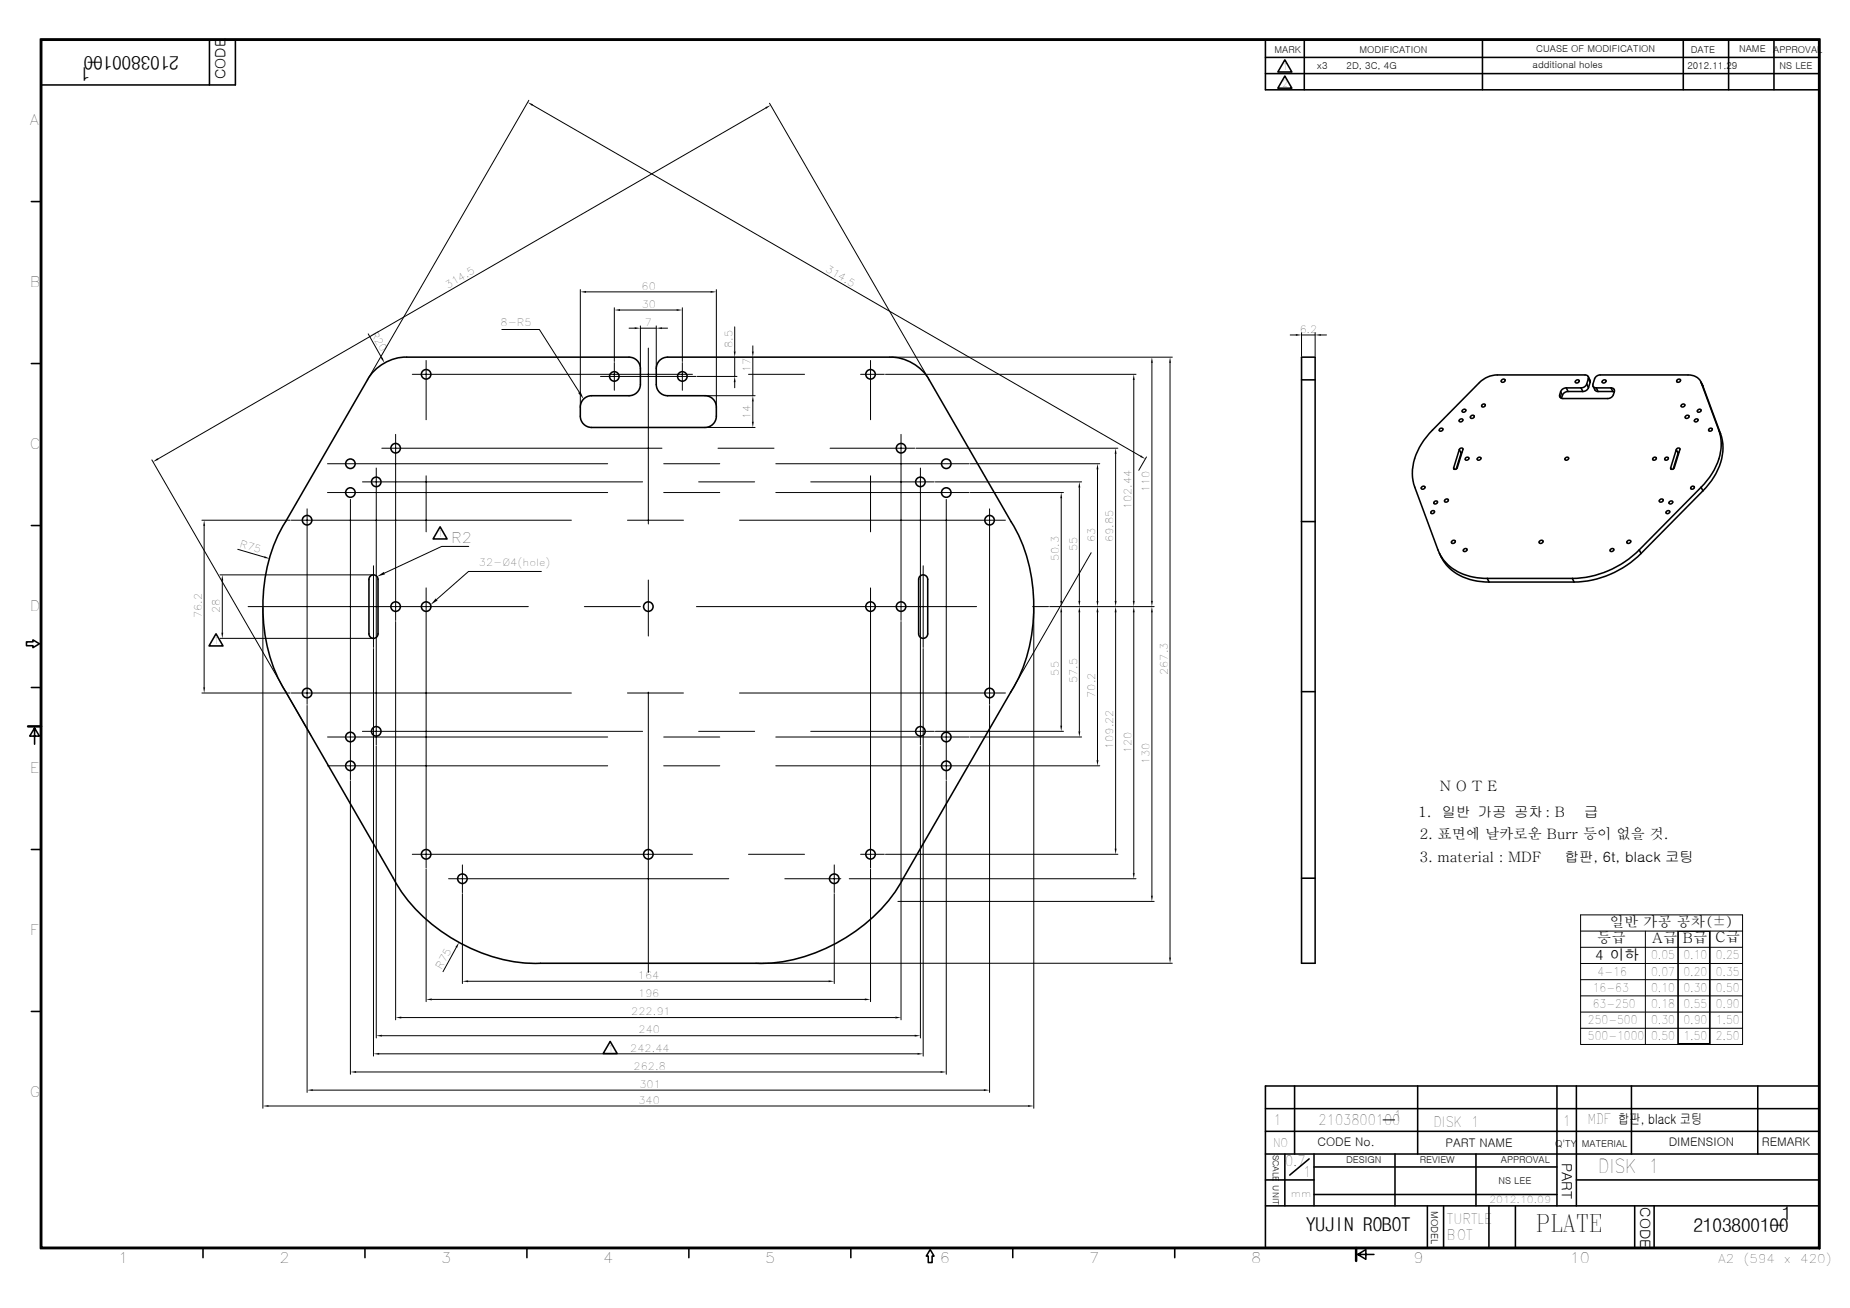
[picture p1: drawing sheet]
<svg xmlns="http://www.w3.org/2000/svg" width="297mm" height="210mm" viewBox="0 0 297 210" stroke-linecap="round" stroke-linejoin="round" font-family="sans-serif">
<path d="M4.5 116.6h2.1M217.7 200.3v2.1" fill="none" stroke="#000" stroke-width=".4"/>
<g fill="none" stroke="#000" stroke-width=".25">
<path d="M6.5 6.3h285.7v194.1h-285.7zM6.6 6.4h285.5v193.9h-285.5zM6.7 6.5h285.3v193.7h-285.3zM33.6 6.4v7.2M37.8 6.4v7.2h-31.2M203.2 9.2h88.9M203.2 11.8h88.9M203.2 6.4v8h88.9M206.3 9.6l1.1 2h-2.2zM206.3 12.2l1.1 2h-2.2zM209.4 6.4v8M238 6.4v8"/>
<path d="M270.3 6.4v8M277.5 6.4v8M284.8 6.4v8M5 32.4h1.6M5 58.4h1.6M60 59.6a7.4 7.4 0 0 1 5.3-2.3h35.7a1.82 1.82 0 0 1 1.8 1.9v2.5a1.82 1.82 0 0 1-1.8 1.8h-6a1.82 1.82 0 0 0-1.8 1.8 2.95 2.95 0 0 0 .5 2.8l.8 .5h.5h18.2a1.82 1.82 0 0 0 1.8-1.8 2.95 2.95 0 0 0-.5-2.7l-.8-.5-.5-.1h-6a1.82 1.82 0 0 1-1.8-1.8v-2.5a1.82 1.82 0 0 1 1.8-1.9h35.7a7.3 7.3 0 0 1 6.3 3.7l13.1 22.7a27.4 27.4 0 0 1 2.7 21.4 21.9 21.9 0 0 1-2.7 5.9l-17.3 30a27.4 27.4 0 0 1-17.1 12.9 21.9 21.9 0 0 1-6.5 .7h-34.6a27.4 27.4 0 0 1-19.8-8.3 21.9 21.9 0 0 1-3.8-5.3l-17.3-30a27.4 27.4 0 0 1-2.7-21.3 21.9 21.9 0 0 1 2.7-6l13.1-22.7zM209 57.3h2.2v97.3h-2.2zM209 61h2.2M228.2 78.4a.28 .28 0 0 0 .4 .1 .28 .28 0 0 0 0-.4h-.3l-.1 .3M231.2 68.8a.27 .27 0 0 1 .4-.1 .27 .27 0 0 1 .1 .4 .27 .27 0 0 1-.4 .1l-.2-.1zM234.3 72.2l-.9 2.9 .1 .2M234.3 72.2l.3 .6"/>
<path d="M234.3 72.2a.29 .29 0 0 1 .3-.3 .29 .29 0 0 1 .3 .3l-.9 2.9a.29 .29 0 0 1-.3 .3 .29 .29 0 0 1-.3-.3M234.4 67.3a.27 .27 0 0 1 .4 0 .27 .27 0 0 1 .1 .3 .27 .27 0 0 1-.4 .1l-.2-.1zM234.6 72.8l-.8 2.5M234.8 72.6l-.2 .2M234.9 65.8a.27 .27 0 0 1 .3-.1 .27 .27 0 0 1 .1 .4 .27 .27 0 0 1-.3 .1l-.2-.2zM235.4 73.5a.27 .27 0 0 1 .3-.1 .27 .27 0 0 1 .1 .4 .27 .27 0 0 1-.3 .1l-.2-.2zM236.2 66.8a.29 .29 0 0 1 .4-.1 .29 .29 0 0 1 .1 .4 .29 .29 0 0 1-.4 .1l-.2-.2zM237.3 73.5a.27 .27 0 0 1 .4-.1 .27 .27 0 0 1 .1 .4 .27 .27 0 0 1-.4 .1l-.2-.2zM238 65a.27 .27 0 0 1 .4-.1 .27 .27 0 0 1 .1 .3 .27 .27 0 0 1-.4 .1l-.2-.1zM241.2 61a.29 .29 0 0 1 .3-.1 .29 .29 0 0 1 .1 .4 .29 .29 0 0 1-.3 .1l-.3-.2zM250.4 63.4l.3 .5 .2-.4M250.6 62.9l-.2 .5"/>
<path d="M250.6 62.9l.3 .6M251.4 73.5a.27 .27 0 0 1 .3-.1 .27 .27 0 0 1 .1 .4 .27 .27 0 0 1-.3 .1l-.2-.2zM251.5 62.3l.3 .6M251.5 62.3l-.6 .1-.3 .5M251.5 62.3h2.4M251.8 62.9h2.3M251.8 62.9l-.6 .1-.3 .5M253 61.1a.29 .29 0 0 1 .4-.1 .29 .29 0 0 1 .1 .4 .29 .29 0 0 1-.3 .1l-.3-.2zM253.9 62.3l.2 .6M254.8 61.7l.2 .5M254.8 61.7l-.4 .4-.5 .2M255 60.5v.3"/>
<path d="M255 60.5l-.2-.2-.3-.1h-14.1a4.2 4.2 0 0 0-2.9 1.2l-7.5 7.7a9.4 9.4 0 0 0-3.1 8.3l4.2 11.4M255 60.5l.3 .6v.3M255 60.8l-.2 .9M255 60.8l.3 .6M255 62.2l-.3 .5-.6 .2M255.3 61.4l-.3 .8M255.8 62l.4 .7 .4 .2M255.8 62l.2 .2 .3 .1M256.3 62.3l.3 .6M256.3 62.3h2.4M256.6 62.9h2.4M258.7 62.3a.47 .47 0 0 1 .5 .6"/>
<path d="M258.7 62.3l.3 .6M259 62.9h.2M259.2 62.9h.1M259.2 62.9a1.1 1.1 0 0 1-1.1 1.1h-7.1a.47 .47 0 0 1-.6-.6M265.5 73.5a.27 .27 0 0 1 .3-.1 .27 .27 0 0 1 .1 .4 .27 .27 0 0 1-.3 .1l-.2-.2zM267.4 73.5a.27 .27 0 0 1 .4-.1 .27 .27 0 0 1 .1 .4 .27 .27 0 0 1-.4 .1l-.2-.2zM268.2 75.1l.2 .2M269.2 72.2a.29 .29 0 0 1 .2-.3 .29 .29 0 0 1 .3 .3l-.9 2.9a.29 .29 0 0 1-.3 .3 .29 .29 0 0 1-.3-.3M269.3 61a.29 .29 0 0 1 .4-.1 .29 .29 0 0 1 .1 .4 .29 .29 0 0 1-.4 .1l-.2-.2zM269.4 72.8l-.2-.6-1 2.9M269.4 72.8l-.7 2.5M269.6 72.6l-.2 .2"/>
<path d="M270 65a.27 .27 0 0 1 .4-.1 .27 .27 0 0 1 .1 .3 .27 .27 0 0 1-.4 .1l-.2-.1zM270.7 66.8a.29 .29 0 0 1 .4-.1 .29 .29 0 0 1 .1 .4 .29 .29 0 0 1-.4 .1l-.2-.2zM272.2 67.3a.27 .27 0 0 1 .3 0 .27 .27 0 0 1 .1 .3 .27 .27 0 0 1-.3 .1l-.2-.1zM272.6 65.8a.27 .27 0 0 1 .4-.1 .27 .27 0 0 1 .1 .4 .27 .27 0 0 1-.4 .1l-.2-.2zM273.1 78.2l-9.9 10.1M273.1 78.2l.3 .6M273.1 61.4l2.9 7.7M273.1 61.4a2.09 2.09 0 0 0-2.1-1.2h-14.1l-.5 .2a1.6 1.6 0 0 0-.6 1.3v.3M273.1 61.4l.3 .6M273.4 61.8v.2M273.4 78.8l-9.9 10.1M273.4 62l2.9 7.6"/>
<path d="M276 69.1l.3 .5M276 69.1a8.1 8.1 0 0 1-1.6 7.7l-1.3 1.4M276.3 69.6a8.1 8.1 0 0 1-1.7 7.8l-1.2 1.4M5 84.4h1.6M59.5 92.5a.73 .73 0 0 1 .7-.2 .73 .73 0 0 1 .5 .7v8.8a.73 .73 0 0 1-.7 .7 .73 .73 0 0 1-.8-.7v-8.8zM70.7 84.6l1.1 1.9h-2.3zM147.7 92.5a.73 .73 0 0 1 .8-.2 .73 .73 0 0 1 .5 .7v8.8a.73 .73 0 0 1-.8 .7 .73 .73 0 0 1-.7-.7v-8.8zM209 83.7h2.2M229.8 82.1a.27 .27 0 0 1 .4-.1 .27 .27 0 0 1 .1 .3 .27 .27 0 0 1-.4 .2l-.2-.2zM230.3 80.5a.27 .27 0 0 1 .4-.1 .27 .27 0 0 1 .1 .4 .27 .27 0 0 1-.4 .1l-.2-.1zM231.1 88.8a7.6 7.6 0 0 0 7 4.6h1M231.1 88.8a7.7 7.7 0 0 0 6.8 4l.9 .1"/>
<path d="M232 80.2a.29 .29 0 0 1 .4-.1 .29 .29 0 0 1 .1 .4 .29 .29 0 0 1-.3 .1l-.3-.1zM233.2 86.8a.29 .29 0 0 1 .3-.1 .29 .29 0 0 1 .2 .4 .29 .29 0 0 1-.4 .1l-.2-.1zM235.1 88.2a.27 .27 0 0 1 .3-.1 .27 .27 0 0 1 .1 .3 .27 .27 0 0 1-.3 .1l-.2-.1zM238.8 92.9l.3 .5M238.8 92.9h13.7M239.1 93.4h13.6M247.2 86.8a.29 .29 0 0 1 .4-.1 .29 .29 0 0 1 .1 .4 .29 .29 0 0 1-.3 .1l-.3-.1zM252.5 92.9l.2 .5M258.6 88.2a.27 .27 0 0 1 .4-.1 .27 .27 0 0 1 .1 .3 .27 .27 0 0 1-.4 .1l-.2-.1zM261.3 86.8a.29 .29 0 0 1 .4-.1 .29 .29 0 0 1 .1 .4 .29 .29 0 0 1-.4 .1l-.2-.1zM263.2 88.3l.3 .6M263.2 88.3a15.6 15.6 0 0 1-10.7 4.6"/>
<path d="M263.5 88.9a15.6 15.6 0 0 1-10.8 4.5M266.5 80.2a.29 .29 0 0 1 .4-.1 .29 .29 0 0 1 .1 .4 .29 .29 0 0 1-.4 .1l-.2-.1zM267.6 82.1a.27 .27 0 0 1 .4-.1 .27 .27 0 0 1 .1 .3 .27 .27 0 0 1-.4 .2l-.2-.2zM268.1 80.5a.27 .27 0 0 1 .4-.1 .27 .27 0 0 1 .1 .4 .27 .27 0 0 1-.4 .1l-.2-.1zM4.3 103h1v-.3l1 .6-1 .7v-.3h-1zM5 110.4h1.6M5.6 116.9l.7 1.3h-1.5l.8-1.3v2.6M34.7 101.7l1.1 2h-2.2zM209 111h2.2M5 136.4h1.6M209 141h2.2M5 162.4h1.6"/>
<path d="M98 167.2l1.1 1.9h-2.3zM203.2 178h88.9M207.9 174.3v11M227.6 174.3v11M250 174.3v19.3M253.1 174.3v19.3M261.9 174.3v11M282.2 174.3v11M292.1 174.3h-88.9v26M203.2 189.4h7.8M203.2 185.3h88.9M203.2 181.6h88.9"/>
<path d="M203.2 193.6h88.9M206.3 185.3v8.3M210.2 186l-3.1 2.6M211 185.3v8.3M211 187.3h39M211 191.8h39M224 185.3v8.3M229.2 193.6v6.7M231.8 193.6v6.7M237 185.3v8.3M239.1 193.6v6.7M243.3 193.6v6.7"/>
<path d="M253.1 189.4h39M262.5 193.6v6.7M265.6 193.6v6.7M32.6 200.3v1.6M58.6 200.3v1.6M84.6 200.3v1.6M110.6 200.3v1.6M136.6 200.3v1.6M149.4 200.6l.6 1h-.3v1.1h-.7v-1.1h-.3zM162.6 200.3v1.6M188.6 200.3v1.6M218 201.4l1.3 .8v-1.6l-1.3 .8h2.6"/>
<path d="M292 200.2h.1M292.1 200.3h.1"/>
<circle cx="56.3" cy="79.1" r=".76"/>
<circle cx="56.3" cy="74.4" r=".76"/>
<circle cx="60.4" cy="77.4" r=".76"/>
<circle cx="63.5" cy="72" r=".76"/>
<circle cx="68.4" cy="60.1" r=".76"/>
<circle cx="98.6" cy="60.4" r=".76"/>
<circle cx="109.6" cy="60.4" r=".76"/>
<circle cx="139.8" cy="60.1" r=".76"/>
<circle cx="144.7" cy="72" r=".76"/>
<circle cx="147.8" cy="77.4" r=".76"/>
<circle cx="151.9" cy="79.1" r=".76"/>
<circle cx="151.9" cy="74.4" r=".76"/>
<circle cx="257.6" cy="61.2" r=".3"/>
<circle cx="271.8" cy="78.3" r=".28"/>
<circle cx="274.7" cy="69" r=".28"/>
<circle cx="49.3" cy="83.5" r=".76"/>
<circle cx="63.5" cy="97.4" r=".76"/>
<circle cx="68.4" cy="97.4" r=".76"/>
<circle cx="104.1" cy="97.4" r=".76"/>
<circle cx="139.8" cy="97.4" r=".76"/>
<circle cx="144.7" cy="97.4" r=".76"/>
<circle cx="158.9" cy="83.5" r=".76"/>
<circle cx="49.3" cy="111.3" r=".76"/>
<circle cx="56.3" cy="118.3" r=".76"/>
<circle cx="60.4" cy="117.4" r=".76"/>
<circle cx="147.8" cy="117.4" r=".76"/>
<circle cx="151.9" cy="118.3" r=".76"/>
<circle cx="158.9" cy="111.3" r=".76"/>
<circle cx="56.3" cy="122.9" r=".76"/>
<circle cx="68.4" cy="137.1" r=".76"/>
<circle cx="104.1" cy="137.1" r=".76"/>
<circle cx="139.8" cy="137.1" r=".76"/>
<circle cx="151.9" cy="122.9" r=".76"/>
<circle cx="74.2" cy="141.1" r=".76"/>
<circle cx="133.9" cy="141.1" r=".76"/>
</g>
<g fill="none" stroke="#000" stroke-width=".16">
<path d="M14.1 10h2M84.9 16.1l-25.8 44.7M85.5 16.9l97.6 56.3M122.9 17.3l-97.5 56.4M123.6 16.6l25.5 44.2M59.1 53.6l2.2 3.9M80.6 52.9h6l6.4 10.1M93.2 46.5v18.7M94.1 46.9h20M98.6 49.4v8.6M99.5 49.8h9.1M101 52.7h.9"/>
<path d="M102.8 52.3v6.7M102.8 52.7h2.6M105.4 52.3v6.7M106.3 52.7h.9M109.6 49.4v8.6M115 46.5v18.7M118 52.5v3.9M118 57.3v3.1M120.9 55.5v.9M120.9 57.3v6.2M143.1 57.3h45.1M185 58.2v38.3"/>
<path d="M187.9 58.2v95.5M207.2 53.8h.9M209 53.4v3.8M209 53.8h2.2M211.2 53.4v3.8M212.1 53.8h.9M24.4 73.8l25.5 44.3M112 60.4h6.3M113.4 63.5h7.8M113.4 68.6h7.8M118 61.3v1M120.9 64.4v3.3"/>
<path d="M142.2 60.1h40.2M147.1 72h32.4M150.2 77.4h23.5M155.8 79.1h15M155.8 74.4h20.8M170.4 80v16.5M173.3 78.3v18.2M176.2 75.4v21.1M179.1 72.9v23.6M182 61v35.5M184.1 73.4l-1.3 2.1M32.4 83.5h14.2"/>
<path d="M32.8 84.4v25.9M35.3 92.3h24.5M35.7 93.2v8.4M38.2 88.2l4.2 1.2M42.2 97.6v80.3M63.5 99.8v63.9M75.3 87.7h-4.4l-9.2 4.3M86.9 91.7h-11.7l-5.1 4.5M144.7 99.8v63.9M166 97.6v80.3M168.5 97.4h16.8M170.4 98.3v18.2"/>
<path d="M173.3 98.3v19.1M175.2 88.7l-13 22.5M176.2 98.3v23.7M179.1 98.3v37.9M182 98.3v41.9M185 98.3v45.5M32.4 111.3h14.2M35.3 102.5h24.5M49.3 113.3v62.1M60 104.1v65.4M60.4 119.8v46.8M147.8 119.8v46.8"/>
<path d="M148.2 104.1v65.4M158.9 113.3v62.1M170.8 117.4h-20.6M173.7 118.3h-17.9M56.3 125.3v47.2M68.4 139.5v21.3M139.8 139.5v21.3M142.2 137.1h37.3M151.9 125.3v47.2M176.6 122.9h-20.8M73.3 152.1l-2.2 3.9M74.2 143.5v14.4"/>
<path d="M75.2 157.5h57.8M133.9 143.5v14.4M182.4 141.1h-46M185.3 144.7h-41.1M188.2 154.6h-66.6M253.8 149.5h26M253.8 146.9h26v20.8h-26zM253.8 159.9h26M253.8 157.3h26M253.8 154.7h26M253.8 152.1h26M264.2 149.5v18.2"/>
<path d="M269.4 149.5v18.2M269.5 149.5h5v18h-5zM274.6 149.5v18.2M43.1 177.6h122M50.2 175h107.8M57.2 172.1h93.8M60.9 169.2h86.4M61.3 166.3h85.6M64.4 163.4h79.4M69.3 160.4h69.6M222.1 179.8h1.8M253.8 165.1h26"/>
<path d="M253.8 162.5h26M284.4 196.7h2"/>
</g>
<g fill="#000">
<path d="M84.7 16.4l.9 .3-.2 .3zM122.9 17.2l.8-.3-.7 .6zM61.2 57.6l.2-.2 .3 .9zM93.2 46.9l.9-.2v.3zM98.6 49.8l.9-.2v.3zM101.9 52.5l.9 .2-.9 .1zM105.4 52.7l.9-.2v.3zM108.6 49.6l1 .2-1 .1zM114.1 46.7l.9 .2-.9 .1zM117.8 56.4h.3l-.1 .9zM120.7 56.4h.3l-.1 .9zM185 57.3l.1 .9h-.3z"/>
<path d="M187.9 57.3l.1 .9h-.3zM208.1 53.6l.9 .2-.9 .1zM211.2 53.8l.9-.2v.3zM24.6 74.1l.7-.5 .1 .2zM92.8 63.1l.4-.3 .5 1.3zM118 60.4l.1 .9h-.3zM120.9 63.5l.1 .9h-.3zM120.7 67.7h.3l-.1 .9zM170.4 79.1l.1 .9h-.3zM173.3 77.4l.2 .9h-.3zM176.2 74.4l.2 1h-.3zM179.1 72l.2 .9h-.3z"/>
<path d="M182 60.1l.2 .9h-.3zM183.2 73.1l.7 .6-.9-.3zM32.8 83.5l.1 .9h-.3zM35.7 92.3l.1 .9h-.3zM42.5 89.3l.8 .4-.9-.1zM60.5 92.6l1.1-.8 .2 .4zM70 96.1l.2 .3-1.1 .7zM170.4 97.4l.1 .9h-.3zM170.2 96.5h.3l-.1 .9zM173.3 97.4l.2 .9h-.3zM173.2 96.5h.3l-.2 .9zM176.1 96.5h.3l-.2 .9z"/>
<path d="M176.2 97.4l.2 .9h-.3zM179 96.5h.3l-.2 .9zM179.1 97.4l.2 .9h-.3zM182 97.4l.2 .9h-.3zM181.9 96.5h.3l-.2 .9zM184.8 96.5h.3l-.1 .9zM185 97.4l.1 .9h-.3zM32.6 110.3h.3l-.1 1zM35.5 101.6h.3l-.1 .9zM170.2 116.5h.3l-.1 .9zM173.2 117.4h.3l-.2 .9zM176.1 122h.3l-.2 .9z"/>
<path d="M179 136.2h.3l-.2 .9zM73.7 151.3l-.3 .9-.3-.2zM74.2 157.5l1-.1v.3zM133 157.4l.9 .1-.9 .2zM181.9 140.2h.3l-.2 .9zM184.8 143.8h.3l-.1 .9zM187.7 153.7h.3l-.1 .9zM42.2 177.6l.9-.2v.3zM49.3 175l.9-.1v.3zM56.3 172.1l.9-.2v.3zM60 169.2l.9-.2v.3zM60.4 166.3l.9-.2v.3z"/>
<path d="M63.5 163.4l.9-.2v.3zM68.4 160.4l.9-.1v.3zM138.9 160.3l.9 .1-.9 .2zM143.8 163.2l.9 .2-.9 .1zM146.9 166.1l.9 .2-.9 .1zM147.3 169l.9 .2-.9 .1zM151 171.9l.9 .2-.9 .1zM158 174.9l.9 .1-.9 .2zM165.1 177.4l.9 .2-.9 .1z"/>
</g>
<g fill="none" stroke="#000" stroke-width=".16" stroke-dasharray="45 9 9 9">
<path d="M52.6 74.4h103M52.6 79.1h103M58.2 77.4h91.8M61.3 72h85.6M66.2 60.1h75.8M96.4 60.4h15.4M98.6 62.7v-4.5M109.6 62.7v-4.5M39.8 97.4h128.6M46.8 83.5h114.6M63.5 99.6v-29.9M144.7 99.6v-29.9"/>
<path d="M46.8 111.3h114.6M49.3 113.1v-31.4M52.6 118.3h103M58.2 117.4h91.8M60 103.9v-13.1M60.4 119.6v-44.5M147.8 119.6v-44.5M148.2 103.9v-13.1M158.9 113.1v-31.4M52.6 122.9h103M56.3 125.2v-53M66.2 137.1h75.8"/>
<path d="M68.4 139.4v-81.5M139.8 139.4v-81.5M151.9 125.2v-53M72 141.1h64.2M74.2 143.3v-4.5M104.1 156.1v-100.2M133.9 143.3v-4.5"/>
</g>
<text font-size="3.8" x="246.6" y="197.8">PLATE</text>
<g font-size="3.1">
<text x="14.4" y="10.8" transform="rotate(180 14.4 10.8)">1</text>
<text x="28.7" y="8.9" transform="rotate(180 28.7 8.9)">2103800100</text>
<text x="256.6" y="188.4">DISK 1</text>
<text x="209.7" y="197.6">YUJIN ROBOT</text>
<text x="271.9" y="197.7">2103800100</text>
<text x="286.1" y="195.9">1</text>
</g>
<g font-size="2.3">
<text x="36.2" y="12.7" transform="rotate(-90 36.2 12.7)">CODE</text>
<text x="4.8" y="20.1">A</text>
<text x="4.8" y="46.1">B</text>
<text x="4.8" y="72.1">C</text>
<text x="72.4" y="87.2">R2</text>
<text x="4.8" y="98.1">D</text>
<text x="4.8" y="124.2">E</text>
<text x="227.7" y="131.2">1.</text>
<text x="231.2" y="126.9">N O T E</text>
<text x="231.5" y="131.2">일반 가공 공차 : B</text>
<text x="254.4" y="131.2">급</text>
<text x="227.9" y="134.7">2. 표면에 날카로운 Burr 등이 없을 것.</text>
<text x="227.9" y="138.4">3. material : MDF</text>
<text x="251.3" y="138.4">합판, 6t, black 코팅</text>
<text x="258.5" y="148.8">일반 가공 공차(±)</text>
<text x="4.8" y="150.2">F</text>
<text x="256.2" y="154.1">4 이하</text>
<text x="256.5" y="151.4">등급</text>
<text x="265.2" y="151.4">A급</text>
<text x="270.2" y="151.3">B급</text>
<text x="275.5" y="151.3">C급</text>
<text x="4.8" y="176.2">G</text>
<text x="223.8" y="179.9">1</text>
<text x="204.5" y="180.6">1</text>
<text x="211.7" y="180.7">2103800100</text>
<text x="230.2" y="180.9">DISK 1</text>
<text x="250.9" y="180.7">1</text>
<text x="254.9" y="180.5">MDF 합판, black 코팅</text>
<text x="206.3" y="187.1">0.7</text>
<text x="209.3" y="188.9">1</text>
<text x="250.8" y="186.7" transform="rotate(90 250.8 186.7)">PART</text>
<text x="232.3" y="196.4">TURTLE</text>
<text x="263.4" y="193.8" transform="rotate(90 263.4 193.8)">CODE</text>
<text x="19" y="202.7">1</text>
<text x="44.9" y="202.7">2</text>
<text x="70.9" y="202.7">3</text>
<text x="96.8" y="202.7">4</text>
<text x="122.9" y="202.7">5</text>
<text x="150.9" y="202.7">6</text>
<text x="174.9" y="202.7">7</text>
<text x="200.9" y="202.7">8</text>
<text x="226.9" y="202.7">9</text>
<text x="232.3" y="199.1">BOT</text>
<text x="252" y="202.7">10</text>
</g>
<g font-size="1.9">
<text x="265.1" y="154">0.05</text>
<text x="270.3" y="154">0.10</text>
<text x="275.5" y="154">0.25</text>
<text x="255.7" y="161.8">63-250</text>
<text x="255.7" y="159.2">16-63</text>
<text x="256.5" y="156.6">4-16</text>
<text x="265.1" y="156.6">0.07</text>
<text x="265.1" y="161.8">0.18</text>
<text x="265.1" y="159.2">0.10</text>
<text x="270.3" y="156.6">0.20</text>
<text x="270.3" y="161.8">0.55</text>
<text x="270.3" y="159.2">0.30</text>
<text x="275.5" y="156.6">0.35</text>
<text x="275.5" y="161.8">0.90</text>
<text x="275.5" y="159.2">0.50</text>
<text x="255" y="167">500-1000</text>
<text x="255" y="164.4">250-500</text>
<text x="265.1" y="164.4">0.30</text>
<text x="265.1" y="167">0.50</text>
<text x="270.3" y="164.4">0.90</text>
<text x="270.3" y="167">1.50</text>
<text x="275.5" y="164.4">1.50</text>
<text x="275.5" y="167">2.50</text>
<text x="204.4" y="184.1">NO</text>
<text x="211.5" y="184">CODE No.</text>
<text x="232.1" y="184.1">PART NAME</text>
<text x="267.9" y="184">DIMENSION</text>
<text x="282.9" y="184">REMARK</text>
<text x="275.9" y="202.7">A2</text>
<text x="279.9" y="202.7">(594</text>
<text x="286.4" y="202.7">x</text>
<text x="289" y="202.7">420)</text>
</g>
<g font-size="1.6">
<text x="71.9" y="46.4" transform="rotate(-30 71.9 46.4)">314.5</text>
<text x="103" y="46.5">60</text>
<text x="132.4" y="43.5" transform="rotate(30 132.4 43.5)">314.5</text>
<text x="59.5" y="53.5" transform="rotate(61 59.5 53.5)">R20</text>
<text x="80.4" y="52.4">8-R5</text>
<text x="103" y="49.4">30</text>
<text x="103.6" y="52.3">7</text>
<text x="208.7" y="53.4">6.2</text>
<text x="117.6" y="55.8" transform="rotate(-90 117.6 55.8)">8.5</text>
<text x="120.5" y="59.8" transform="rotate(-90 120.5 59.8)">17</text>
<text x="120.5" y="67.2" transform="rotate(-90 120.5 67.2)">14</text>
<text x="181.7" y="81.7" transform="rotate(-90 181.7 81.7)">102.44</text>
<text x="184.6" y="79" transform="rotate(-90 184.6 79)">110</text>
<text x="38.4" y="87.9" transform="rotate(16 38.4 87.9)">R75</text>
<text x="172.9" y="88.4" transform="rotate(-90 172.9 88.4)">55</text>
<text x="175.8" y="87" transform="rotate(-90 175.8 87)">63</text>
<text x="178.8" y="87.1" transform="rotate(-90 178.8 87.1)">69.85</text>
<text x="76.9" y="90.9">32-Ø4(hole)</text>
<text x="170" y="90.1" transform="rotate(-90 170 90.1)">50.3</text>
<text x="32.4" y="99.2" transform="rotate(-90 32.4 99.2)">76.2</text>
<text x="35.3" y="98.4" transform="rotate(-90 35.3 98.4)">28</text>
<text x="170" y="108.4" transform="rotate(-90 170 108.4)">55</text>
<text x="172.9" y="109.7" transform="rotate(-90 172.9 109.7)">57.5</text>
<text x="175.8" y="112" transform="rotate(-90 175.8 112)">70.2</text>
<text x="187.5" y="108.4" transform="rotate(-90 187.5 108.4)">267.3</text>
<text x="178.8" y="120.2" transform="rotate(-90 178.8 120.2)">109.22</text>
<text x="181.7" y="120.9" transform="rotate(-90 181.7 120.9)">120</text>
<text x="184.6" y="122.7" transform="rotate(-90 184.6 122.7)">130</text>
<text x="70.9" y="155.7" transform="rotate(-61 70.9 155.7)">R75</text>
<text x="102.4" y="157.2">164</text>
<text x="102.4" y="160.1">196</text>
<text x="101.4" y="163">222.91</text>
<text x="102.5" y="165.9">240</text>
<text x="101.2" y="168.8">242.44</text>
<text x="101.7" y="171.7">262.8</text>
<text x="102.5" y="177.2">340</text>
<text x="102.7" y="174.6">301</text>
</g>
<g font-size="1.5">
<text x="204.6" y="8.5">MARK</text>
<text x="206" y="11.3">1</text>
<text x="211.5" y="11.1">x3</text>
<text x="216.2" y="11.1">2D, 3C, 4G</text>
<text x="218.3" y="8.6">MODIFICATION</text>
<text x="246.1" y="11">additional holes</text>
<text x="246.7" y="8.4">CUASE OF MODIFICATION</text>
<text x="270.9" y="11.1">2012.11.29</text>
<text x="271.5" y="8.5">DATE</text>
<text x="279.2" y="8.4">NAME</text>
<text x="284.7" y="8.5">APPROVAL</text>
<text x="285.7" y="11">NS LEE</text>
<text x="205.9" y="13.9">2</text>
<text x="70.3" y="86.3">1</text>
<text x="34.3" y="103.4">1</text>
<text x="97.6" y="168.9">1</text>
<text x="249.7" y="184.1">Q'TY</text>
<text x="254" y="184.1">MATERIAL</text>
<text x="216.1" y="186.7">DESIGN</text>
<text x="228" y="186.7">REVIEW</text>
<text x="240.6" y="190.1">NS LEE</text>
<text x="241" y="186.7">APPROVAL</text>
<text x="207.3" y="192.1">mm</text>
<text x="229.8" y="194.4" transform="rotate(90 229.8 194.4)">MODEL</text>
<text x="239.1" y="193.1">2012.10.09</text>
</g>
<g font-size="1.4">
<text x="204.4" y="185.3" transform="rotate(90 204.4 185.3)">SCALE</text>
<text x="204.4" y="190.3" transform="rotate(90 204.4 190.3)">UNIT</text>
</g>
</svg>
